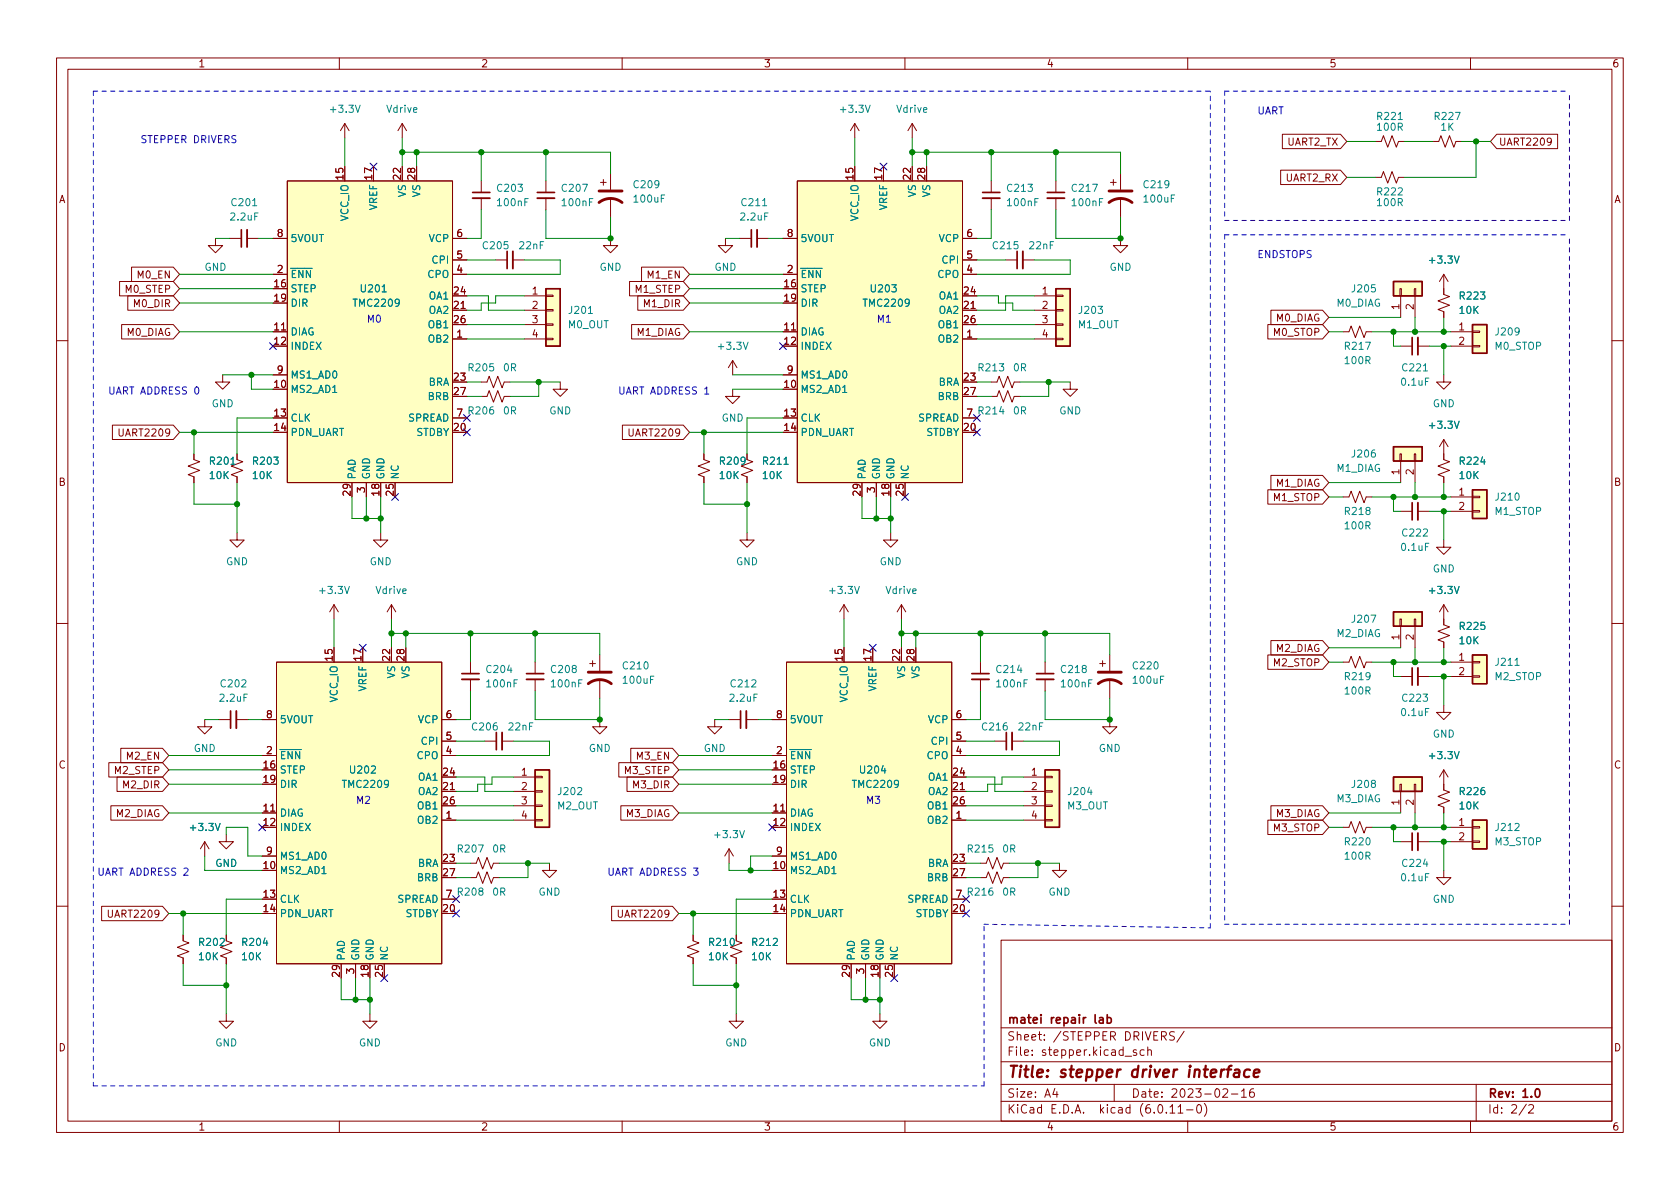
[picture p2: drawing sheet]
<svg xmlns="http://www.w3.org/2000/svg" width="297mm" height="210mm" viewBox="0 0 297 210" stroke-linecap="round" stroke-linejoin="round" font-family="sans-serif">
<g fill="none" stroke="#840000" stroke-width=".18">
<path d="M10 10.2h277v190.1h-277zM12 12.2h273v186.1h-273zM60 10.2v2M110 10.2v2M160 10.2v2M210 10.2v2M260 10.2v2M50.8 32h29.2v53.3h-29.2zM61 21.8l-.8 1.3M61 21.8v2.6M61 29.5v2.5M61 21.8l.7 1.3"/>
<path d="M66 29.5v2.5M71.1 21.8l-.7 1.3M71.1 21.8v2.6M71.1 29.5v2.5M71.1 21.8l.8 1.3M73.7 29.5v2.5M85.1 32v2M85.1 35v2.1M96.5 32v2M96.5 35v2.1M106.2 32.3h1M106.7 31.7v1.1"/>
<path d="M107.9 30.7v2.8M107.9 35v3.3M141 32h29.2v53.3h-29.2zM151.1 21.8l-.7 1.3M151.1 21.8v2.6M151.1 29.5v2.5M151.1 21.8l.8 1.3M156.2 29.5v2.5M161.3 21.8l-.8 1.3M161.3 21.8v2.6M161.3 29.5v2.5M161.3 21.8l.8 1.3"/>
<path d="M163.8 29.5v2.5M175.3 32v2M175.3 35v2.1M186.7 32v2M186.7 35v2.1M196.3 32.3h1.1M196.8 31.7v1.1M198.1 30.7v2.8M198.1 35v3.3M226.4 30.1h10.6l1.1 1.3-1.1 1.2h-10.6zM226.7 23.7h10.3l1.1 1.3-1.1 1.3h-10.3zM243.2 31.4h1l.4-1.1 .8 2.1 .7-2.1 .8 2.1 .4-1h1"/>
<path d="M243.2 25h1l.4-1 .8 2 .7-2 .8 2 .4-1h1M253.4 25h1l.4-1 .7 2 .8-2 .7 2 .4-1h1M264.6 23.7h10.8v2.6h-10.8l-1.1-1.3zM274.3 25l-.3 .2-.3-.1-.1-.1v-.3l.2-.3 .4 .1 .1 .2a.84 .84 0 0 1-.4 1h-.2M21.1 49.8h9.5l1.1 1.2-1.1 1.3h-9.5zM21.5 57.4h9.1l1.1 1.3-1.1 1.2h-9.1zM22.6 52.3h8l1.1 1.3-1.1 1.3h-8zM23.3 47.2h7.3l1.1 1.3-1.1 1.3h-7.3zM38.1 42.2v1.2h1.3l-1.3 1.3-1.3-1.3h1.3M40.6 42.2h2.1M43.7 42.2h2M48.3 42.2h2.5"/>
<path d="M48.3 58.7h2.5M48.3 51h2.5M48.3 53.6h2.5M48.3 48.5h2.5M49.8 58.4h.7M80 46h2.5M80 52.3h2.5M80 54.9h2.5M80 57.4h2.5M80 59.9h2.5M80 42.2h2.5M80 48.5h2.5"/>
<path d="M81.5 54.5h.7M87.6 46h2.1M90.7 46h2M92.7 52.3h3.8M92.7 54.9h3.8M92.7 57.4h3.8M92.7 59.9h3.8M96.5 59.8h1.3v.3h-1.3zM96.5 57.3h1.3v.2h-1.3zM96.5 54.7h1.3v.3h-1.3zM96.5 52.2h1.3v.2h-1.3zM107.9 42.2v1.2h1.3l-1.3 1.3-1.2-1.3h1.2"/>
<path d="M111.3 49.8h9.5l1.1 1.2-1.1 1.3h-9.5zM111.7 57.4h9.1l1.1 1.3-1.1 1.2h-9.1zM112.8 52.3h8l1.1 1.3-1.1 1.3h-8zM113.4 47.2h7.4l1.1 1.3-1.1 1.3h-7.4zM128.3 42.2v1.2h1.2l-1.2 1.3-1.3-1.3h1.3M130.8 42.2h2M133.9 42.2h2M138.4 42.2h2.6M138.4 58.7h2.6M138.4 51h2.6M138.4 53.6h2.6M138.4 48.5h2.6"/>
<path d="M139.9 58.4h.8M170.2 46h2.5M170.2 52.3h2.5M170.2 54.9h2.5M170.2 57.4h2.5M170.2 59.9h2.5M170.2 42.2h2.5M170.2 48.5h2.5M171.7 54.5h.7M177.8 46h2M180.8 46h2.1M182.9 52.3h3.8"/>
<path d="M182.9 54.9h3.8M182.9 57.4h3.8M182.9 59.9h3.8M186.7 59.8h1.3v.3h-1.3zM186.7 57.3h1.3v.2h-1.3zM186.7 54.7h1.3v.3h-1.3zM186.7 52.2h1.3v.2h-1.3zM198.1 42.2v1.2h1.3l-1.3 1.3-1.3-1.3h1.3M224.2 57.4h9.6l1.1 1.3-1.1 1.2h-9.6zM224.7 54.9h9.1l1.1 1.2-1.1 1.3h-9.1zM237.5 58.7h1l.4-1 .7 2 .8-2 .8 2 .4-1h1M247.5 51h.3v1.3h-.3z"/>
<path d="M247.6 52.3v3.8M250.1 51h.2v1.3h-.2zM250.2 52.3v3.8M255.3 48.5v3.6l1 .3-2 .8 2 .8-2 .7 1 .4v1M255.3 48.5l-.8 1.3M255.3 48.5l.7 1.3M256.5 58.7h3.8M260.3 58.5h1.3v.3h-1.3zM10 60.2h2M19.9 75.2h10.7l1.1 1.2-1.1 1.3h-10.7zM30 76.4l-.2 .2h-.3l-.2-.2 .1-.5 .4-.1 .1 .2a.84 .84 0 0 1-.3 1.1h-.2M39.4 66.3v1.3h1.2l-1.2 1.2-1.3-1.2h1.3"/>
<path d="M48.3 68.8h2.5M48.3 61.2h2.5M48.3 73.9h2.5M48.3 76.4h2.5M48.3 66.3h2.5M80 70.1h2.5M80 67.6h2.5M80 73.9h2.5M80 76.4h2.5M85.1 70.1h1l.4-1 .7 2 .8-2 .8 2 .4-1h1M85.1 67.6h1l.4-1.1 .7 2.1 .8-2.1 .8 2.1 .4-1h1M99.1 67.6v1.2h1.2l-1.2 1.3-1.3-1.3h1.3"/>
<path d="M110 75.2h10.8l1.1 1.2-1.1 1.3h-10.8zM120.2 76.4l-.3 .2h-.2l-.3-.2 .2-.5 .3-.1 .2 .2a.84 .84 0 0 1-.3 1.1h-.2M129.5 68.8v1.3h1.3l-1.3 1.3-1.2-1.3h1.2M129.5 63.7l-.7 1.3M129.5 63.7v2.6M129.5 63.7l.8 1.3M138.4 68.8h2.6M138.4 61.2h2.6M138.4 73.9h2.6M138.4 76.4h2.6M138.4 66.3h2.6M170.2 70.1h2.5"/>
<path d="M170.2 67.6h2.5M170.2 73.9h2.5M170.2 76.4h2.5M175.3 70.1h1l.4-1 .7 2 .8-2 .7 2 .4-1h1M175.3 67.6h1l.4-1.1 .7 2.1 .8-2.1 .7 2.1 .4-1h1M189.2 67.6v1.2h1.3l-1.3 1.3-1.2-1.3h1.2M247.6 61.2h2.1M250.7 61.2h2M255.3 66.3v1.3h1.2l-1.2 1.2-1.3-1.2h1.3M255.3 77.7v3.6l1 .4-2 .7 2 .8-2 .7 1 .4v1M255.3 77.7l-.8 1.3M255.3 77.7l.7 1.3"/>
<path d="M256.5 61.2h3.8M260.3 61.1h1.3v.2h-1.3zM285 60.2h2M34.3 80.3v1l1 .4-2 .7 2 .8-2 .7 1 .4v1M41.9 94.2v1.3h1.3l-1.3 1.3-1.3-1.3h1.3M41.9 80.3v1l1 .4-2 .7 2 .8-2 .7 1 .4v1M62.2 85.3v2.6M64.8 85.3v2.6M67.3 94.2v1.3h1.3l-1.3 1.3-1.3-1.3h1.3M67.3 85.3v2.6M69.8 85.3v2.6M124.5 80.3v1l1 .4-2.1 .7 2.1 .8-2.1 .7 1.1 .4v1"/>
<path d="M132.1 94.2v1.3h1.2l-1.2 1.3-1.3-1.3h1.3M132.1 80.3v1l1 .4-2 .7 2 .8-2 .7 1 .4v1M152.4 85.3v2.6M154.9 85.3v2.6M157.5 94.2v1.3h1.2l-1.2 1.3-1.3-1.3h1.3M157.5 85.3v2.6M160 85.3v2.6M224.2 86.6h9.6l1.1 1.3-1.1 1.2h-9.6zM224.7 84.1h9.1l1.1 1.2-1.1 1.3h-9.1zM237.5 87.9h1l.4-1 .7 2 .8-2 .8 2 .4-1h1M247.5 80.3h.3v1.2h-.3zM247.6 81.5v3.8"/>
<path d="M247.6 90.4h2.1M250.1 80.3h.2v1.2h-.2zM250.2 81.5v3.8M250.7 90.4h2M255.3 95.5v1.3h1.2l-1.2 1.2-1.3-1.2h1.3M256.5 87.9h3.8M256.5 90.4h3.8M260.3 90.3h1.3v.2h-1.3zM260.3 87.8h1.3v.2h-1.3zM10 110.2h2M48.9 117.1h29.2v53.3h-29.2zM59.1 106.9v2.6"/>
<path d="M59.1 114.5v2.6M59.1 106.9l-.8 1.3M59.1 106.9l.7 1.3M64.1 114.5v2.6M69.2 106.9v2.6M69.2 114.5v2.6M69.2 106.9l-.7 1.3M69.2 106.9l.8 1.3M71.8 114.5v2.6M83.2 117.1v2M94.6 117.1v2M104.3 117.3h1"/>
<path d="M104.8 116.8v1.1M106 115.8v2.8M139.1 117.1h29.2v53.3h-29.2zM149.2 106.9l-.7 1.3M149.2 106.9v2.6M149.2 114.5v2.6M149.2 106.9l.8 1.3M154.3 114.5v2.6M159.4 106.9l-.8 1.3M159.4 106.9v2.6M159.4 114.5v2.6M159.4 106.9l.7 1.3"/>
<path d="M161.9 114.5v2.6M173.4 117.1v2M184.8 117.1v2M194.4 117.3h1.1M194.9 116.8v1.1M196.2 115.8v2.8M224.2 115.8h9.6l1.1 1.3-1.1 1.3h-9.6zM224.7 113.3h9.1l1.1 1.2-1.1 1.3h-9.1zM237.5 117.1h1l.4-1 .7 2 .8-2 .8 2 .4-1h1M247.5 109.5h.3v1.2h-.3zM247.6 110.7v3.8M247.6 119.6h2.1"/>
<path d="M250.1 109.5h.2v1.2h-.2zM250.2 110.7v3.8M250.7 119.6h2M255.3 106.9v3.6l1 .4-2 .7 2 .8-2 .8 1 .3v1M255.3 106.9l-.8 1.3M255.3 106.9l.7 1.3M256.5 117.1h3.8M256.5 119.6h3.8M260.3 119.5h1.3v.3h-1.3zM260.3 117h1.3v.2h-1.3zM285 110.2h2M19.2 134.9h9.5l1.1 1.2-1.1 1.3h-9.5z"/>
<path d="M20.7 137.4h8l1.1 1.3-1.1 1.2h-8zM21.4 132.3h7.3l1.1 1.3-1.1 1.3h-7.3zM36.2 127.2v1.3h1.3l-1.3 1.3-1.3-1.3h1.3M38.7 127.2h2.1M41.8 127.2h2M46.4 136.1h2.5M46.4 138.7h2.5M46.4 133.6h2.5M46.4 127.2h2.5M78.1 133.6h2.5M78.1 139.9h2.5M78.1 137.4h2.5"/>
<path d="M78.1 131.1h2.5M78.1 127.2h2.5M79.6 139.6h.7M83.2 120.1v2.1M85.7 131.1h2.1M88.8 131.1h2M90.8 139.9h3.8M90.8 137.4h3.8M94.6 139.8h1.3v.3h-1.3zM94.6 137.3h1.3v.2h-1.3zM94.6 120.1v2.1M106 127.2v1.3h1.3l-1.3 1.3-1.2-1.3h1.2"/>
<path d="M106 120.1v3.3M109.4 134.9h9.5l1.1 1.2-1.1 1.3h-9.5zM110.9 137.4h8l1.1 1.3-1.1 1.2h-8zM111.5 132.3h7.4l1.1 1.3-1.1 1.3h-7.4zM126.4 127.2v1.3h1.2l-1.2 1.3-1.3-1.3h1.3M128.9 127.2h2M132 127.2h2M136.5 136.1h2.6M136.5 138.7h2.6M136.5 133.6h2.6M136.5 127.2h2.6M168.3 133.6h2.5"/>
<path d="M168.3 139.9h2.5M168.3 137.4h2.5M168.3 131.1h2.5M168.3 127.2h2.5M169.8 139.6h.7M173.4 120.1v2.1M175.9 131.1h2M178.9 131.1h2.1M181 139.9h3.8M181 137.4h3.8M184.8 139.8h1.3v.3h-1.3zM184.8 137.3h1.3v.2h-1.3z"/>
<path d="M184.8 120.1v2.1M196.2 127.2v1.3h1.3l-1.3 1.3-1.3-1.3h1.3M196.2 120.1v3.3M247.5 138.7h.3v1.2h-.3zM247.6 139.9v3.9M250.1 138.7h.2v1.2h-.2zM250.2 139.9v3.9M255.3 124.7v1.3h1.2l-1.2 1.2-1.3-1.2h1.3M255.3 136.1v3.6l1 .4-2 .7 2 .8-2 .8 1 .3v1.1M255.3 136.1l-.8 1.3M255.3 136.1l.7 1.3M19.6 142.5h9.1l1.1 1.3-1.1 1.2h-9.1z"/>
<path d="M36.2 148.8l-.8 1.3M36.2 148.8v2.6M36.2 148.8l.8 1.3M40 147.6v1.2h1.3l-1.3 1.3-1.3-1.3h1.3M46.4 153.9h2.5M46.4 143.8h2.5M46.4 146.3h2.5M46.4 159h2.5M46.4 151.4h2.5M47.9 143.4h.7M78.1 145h2.5M78.1 159h2.5"/>
<path d="M78.1 152.6h2.5M78.1 142.5h2.5M78.1 155.2h2.5M83.2 155.2h1l.4-1 .7 2 .8-2 .8 2 .3-1h1.1M83.2 152.6h1l.4-1 .7 2.1 .8-2.1 .8 2.1 .3-1.1h1.1M90.8 145h3.8M90.8 142.5h3.8M94.6 144.9h1.3v.3h-1.3zM94.6 142.4h1.3v.2h-1.3zM97.2 152.6v1.3h1.2l-1.2 1.3-1.3-1.3h1.3M109.8 142.5h9.1l1.1 1.3-1.1 1.2h-9.1zM128.9 150.1l-.8 1.3"/>
<path d="M128.9 150.1v2.5M128.9 150.1l.8 1.3M136.5 153.9h2.6M136.5 143.8h2.6M136.5 146.3h2.6M136.5 159h2.6M136.5 151.4h2.6M138 143.4h.8M168.3 145h2.5M168.3 159h2.5M168.3 152.6h2.5M168.3 142.5h2.5"/>
<path d="M168.3 155.2h2.5M173.4 152.6h1l.4-1 .7 2.1 .8-2.1 .7 2.1 .4-1.1h1M173.4 155.2h1l.4-1 .7 2 .8-2 .7 2 .4-1h1M181 145h3.8M181 142.5h3.8M184.8 144.9h1.3v.3h-1.3zM184.8 142.4h1.3v.2h-1.3zM187.3 152.6v1.3h1.3l-1.3 1.3-1.2-1.3h1.2M224.2 145h9.6l1.1 1.3-1.1 1.3h-9.6zM224.7 142.5h9.1l1.1 1.3-1.1 1.2h-9.1zM237.5 146.3h1l.4-1 .7 2 .8-2 .8 2 .4-1h1M247.6 148.8h2.1"/>
<path d="M250.7 148.8h2M255.3 153.9v1.3h1.2l-1.2 1.3-1.3-1.3h1.3M256.5 146.3h3.8M256.5 148.8h3.8M260.3 148.7h1.3v.3h-1.3zM260.3 146.2h1.3v.2h-1.3zM10 160.2h2M18 160.3h10.7l1.1 1.2-1.1 1.3h-10.7zM28.1 161.5l-.2 .2h-.3l-.2-.2 .1-.5 .4-.1 .1 .2a.84 .84 0 0 1-.3 1.1h-.2M32.4 165.3v1.1l1 .3-2 .8 2 .8-2 .7 1 .4v1M40 165.3v1.1l1 .3-2 .8 2 .8-2 .7 1 .4v1M40 179.3v1.3h1.3l-1.3 1.3-1.3-1.3h1.3"/>
<path d="M46.4 161.5h2.5M60.3 170.4v2.6M62.9 170.4v2.6M65.4 179.3v1.3h1.3l-1.3 1.3-1.3-1.3h1.3M65.4 170.4v2.6M67.9 170.4v2.6M78.1 161.5h2.5M108.1 160.3h10.8l1.1 1.2-1.1 1.3h-10.8zM118.3 161.5l-.3 .2h-.2l-.3-.2 .2-.5 .3-.1 .2 .2a.84 .84 0 0 1-.3 1.1h-.2M122.6 165.3v1.1l1 .3-2.1 .8 2.1 .8-2.1 .7 1.1 .4v1M130.2 179.3v1.3h1.2l-1.2 1.3-1.3-1.3h1.3M130.2 165.3v1.1l1 .3-2 .8 2 .8-2 .7 1 .4v1"/>
<path d="M136.5 161.5h2.6M150.5 170.4v2.6M153 170.4v2.6M155.6 179.3v1.3h1.2l-1.2 1.3-1.3-1.3h1.3M155.6 170.4v2.6M158.1 170.4v2.6M168.3 161.5h2.5M177 166.3h108v32h-108zM285 160.2h2M60 198.3v2M110 198.3v2M160 198.3v2"/>
<path d="M177 194.8h108M177 191.8h108M177 187.8h108M177 181.8h108M182.5 186.5v.1M182.5 185.7v.1M184.6 183.8v.1M184.6 183v.1M196.4 183.2l.7-.1 .1-.2-.1-.3-.2-.2h-.5v1.5M196.7 183.2l.5 .7M197 191.8v3M202.3 185.7l-.4-.1-.3 .3v.4l.1 .3h.6"/>
<path d="M202.9 185.8l.2-.2 .4 .1 .1 .9M202.9 185.1v1.5M210 198.3v2M211.8 195.4l.1-.1a.81 .81 0 0 1 .6 .7 .81 .81 0 0 1-.3 .8h-.1a.81 .81 0 0 1-.6-.6 .81 .81 0 0 1 .3-.8zM212.9 195.1a1.72 1.72 0 0 1 0 2.3M217.7 193.5h1.2M219.5 193l.4-.5v1.5M219.5 194h.9M221.6 192.5a.59 .59 0 0 0-.7 .7v.5l.2 .3h.4l.2-.1 .1-.5-.2-.2-.4-.1-.3 .3M260 198.3v2M261 191.8v6.5M270.3 195.5l.6-.2 .2 .2 .1 .3-1 1h1"/>
</g>
<g fill="none" stroke="#840000" stroke-width=".3">
<path d="M83.6 34h3M95 34h3M173.7 34h3.1M185.2 34h3M42.7 40.6v3.1M89.7 44.4v3.1M132.8 40.6v3.1M179.8 44.4v3.1M249.7 59.7v3M249.7 88.9v3M81.7 119.1h3M93.1 119.1h3"/>
<path d="M171.8 119.1h3.1M183.3 119.1h3M249.7 118.1v3.1M40.8 125.7v3.1M87.8 129.5v3.1M130.9 125.7v3.1M177.9 129.5v3.1M249.7 147.3v3.1M184.1 179.4v.2M184.1 179.9v1"/>
</g>
<g fill="none" stroke="#008484" stroke-width=".18">
<path d="M62.8 18.6l.5 1.3 .4-1.3M153 18.6l.4 1.3 .5-1.3M257.3 19.9h.9l-.6 1.2M44.7 36.4h.7M45.6 37.7h-.6v1.2M93.4 35.1h-.6v1.3M103 32.6h.9l-.6 1.2M104.8 35.1h-.6v1.3M117.5 34.5h-.6v1.2M134.8 36.4h.8M135.8 37.7h-.6v1.2M183.6 35.1h-.6v1.3"/>
<path d="M193.2 32.6h.8l-.5 1.2M195 35.1h-.6v1.3M207.7 34.5h-.6v1.2M247.2 21.1h.8M51.4 47.5h3.8M67.6 51.6h.7M70.6 53.4l-.2 .3-.4-.1-.1-.2 .1-.4 .4-.1 .1 .1a.84 .84 0 0 1-.3 1.2h-.2M104 55.4h.8M141.6 47.5h3.8M157.7 50.4h.8l-.5 .4 .4 .2v.5l-.2 .1-.5-.1M160.8 53.4l-.3 .3-.3-.1-.2-.2 .2-.4 .3-.1 .2 .1a.84 .84 0 0 1-.3 1.2h-.2M194.1 54.2h.8l-.4 .4 .4 .2v.5l-.2 .1-.6-.1"/>
<path d="M243.1 50.4h-.6v.6l.1-.2 .5 .1 .1 .2-.1 .4-.1 .1-.5-.1M257.1 45.3l.5 1.2 .4-1.2M268.6 58.5l-.2 .3-.4-.1-.1-.2 .1-.5h.4l.1 .1a.84 .84 0 0 1-.3 1.1h-.2M131.4 60.5l.4 1.3 .5-1.3M177 71.9l-.3 .9h.8M241.5 60.5h.8l-.5 1.3M243.1 79.6h-.4a.86 .86 0 0 0 0 1.2l.4-.1 .1-.4-.2-.3h-.3l-.2 .3M251.7 65.6h.7M252.6 66.9h-.6v1.2M257.1 74.5l.5 1.3 .4-1.3M40.8 82.1h.8M138.6 82.1h.8"/>
<path d="M252.6 96.1h-.6v1.2M262.1 80.8l-.3 .9h.8M268 87.3l.2-.1a.68 .68 0 0 1 .4 .6 .68 .68 0 0 1-.4 .7l-.2-.2-.1-.3zM60.9 103.7l.5 1.3 .4-1.3M90 117.6l-.3 .9h.8M115.6 119.6h-.6v1.2M151.1 103.7l.4 1.3 .4-1.3M180.2 117.6l-.3 .9h.8M205.8 119.6h-.6v1.2M242.4 108.8h.9l-.6 1.2M257.1 103.7l.5 1.3 .4-1.3M267.9 117.7h.7"/>
<path d="M43.7 122.7h-.6v1.3M49.5 132.5h3.8M65.7 135.6l.4-.2 .3 .4-.8 .9h.8M68.7 138.5l-.3 .3-.3-.1-.1-.2 .1-.5h.3l.2 .1a.84 .84 0 0 1-.3 1.2h-.2M91.5 120.2h-.6v1.3M102.1 139.4l.5-.1 .3 .3-.8 .9h.8M102.9 120.2h-.6v1.3M133.9 122.7h-.6v1.3M139.6 132.5h3.9M156.1 135.4l-.3 .9h.8M158.9 138.5l-.3 .3-.3-.1-.2-.2 .2-.5h.3l.2 .1a.84 .84 0 0 1-.3 1.2h-.2M181.7 120.2h-.6v1.3"/>
<path d="M192.6 139.2l-.3 .9h.8M193.1 120.2h-.6v1.3M242.7 138.5l-.2-.2v-.2l.2-.1h.4l.1 .2-.1 .2-.5 .2-.1 .2v.2l.2 .3 .4-.1 .1-.2-.1-.4-.1-.1M252.6 125.3h-.6v1.3M257.1 132.9l.5 1.3 .4-1.3M38.1 145.6l.4 1.3 .4-1.3M84.6 149.4h.9l-.6 1.3M130.8 146.9l.4 1.2 .4-1.2M252 151.9l-.3 .9h.8M252.6 154.5h-.6v1.3M267.9 145.7l.5-.1 .2 .4-.8 .9h.8M46.9 165.9l-.3 .9h.7"/>
</g>
<g fill="none" stroke="#840000" stroke-width=".33">
<path d="M83.6 35h3M95 35h3M173.7 35h3.1M185.2 35h3M43.7 40.6v3.1M90.7 44.4v3.1M133.9 40.6v3.1M180.8 44.4v3.1M250.7 59.7v3M250.7 88.9v3M250.7 118.1v3.1M41.8 125.7v3.1"/>
<path d="M81.7 120.1h3M88.8 129.5v3.1M93.1 120.1h3M132 125.7v3.1M171.8 120.1h3.1M178.9 129.5v3.1M183.3 120.1h3M250.7 147.3v3.1"/>
</g>
<g fill="#ffffc2" stroke="#ffffc2" stroke-width=".18">
<path d="M48.9 117.1h29.2v53.3h-29.2z"/>
<path d="M186.7 51h2.5v10.2h-2.5z"/>
<path d="M96.5 51h2.6v10.2h-2.6z"/>
<path d="M141 32h29.2v53.3h-29.2z"/>
<path d="M94.6 136.1h2.6v10.2h-2.6z"/>
<path d="M184.8 136.1h2.5v10.2h-2.5z"/>
<path d="M50.8 32h29.2v53.3h-29.2z"/>
<path d="M246.4 137.4h5.1v2.5h-5.1z"/>
<path d="M260.3 115.8h2.6v5.1h-2.6z"/>
<path d="M139.1 117.1h29.2v53.3h-29.2z"/>
<path d="M260.3 86.6h2.6v5.1h-2.6z"/>
<path d="M246.4 108.2h5.1v2.5h-5.1z"/>
<path d="M260.3 57.4h2.6v5.1h-2.6z"/>
<path d="M246.4 49.8h5.1v2.5h-5.1z"/>
<path d="M260.3 145h2.6v5.1h-2.6z"/>
<path d="M246.4 79h5.1v2.5h-5.1z"/>
</g>
<path d="M96.5 51h2.6v10.2h-2.6zM186.7 51h2.5v10.2h-2.5zM246.4 49.8h5.1v2.5h-5.1zM260.3 57.4h2.6v5.1h-2.6zM246.4 79h5.1v2.5h-5.1zM260.3 86.6h2.6v5.1h-2.6zM246.4 108.2h5.1v2.5h-5.1zM260.3 115.8h2.6v5.1h-2.6zM94.6 136.1h2.6v10.2h-2.6zM184.8 136.1h2.5v10.2h-2.5zM246.4 137.4h5.1v2.5h-5.1zM260.3 145h2.6v5.1h-2.6z" fill="none" stroke="#840000" stroke-width=".25"/>
<path d="M105.9 35.8a3.3 3.3 0 0 1 4.1 0M105.9 33.8h4.1M196.1 35.8a3.3 3.3 0 0 1 4.1 0M196.1 33.8h4.1M104 118.9h4.1M194.2 118.9h4M104 120.9a3.3 3.3 0 0 1 4.1 0M194.2 120.9a3.3 3.3 0 0 1 4 0" fill="none" stroke="#840000" stroke-width=".51"/>
<g fill="none" stroke="#0000c2" stroke-width=".18" stroke-dasharray=".8 .8">
<path d="M16.5 16.1v175.9M16.5 16.1h197.5M216.5 16.1h61M216.5 16.1v22.9M216.5 39h61M277.5 39v-22.9M216.5 41.5h61M216.5 41.5v121.9M174 163.4l40 .7M214 164.1v-148M216.5 163.4h61M277.5 163.4v-121.9"/>
<path d="M16.5 192h157.5M174 192v-28.6"/>
</g>
<g fill="none" stroke="#008400" stroke-width=".18">
<path d="M61 24.4v5.1M71.1 26.9h36.8v3.8M71.1 24.4v5.1M73.7 26.9v2.6M85.1 37.1v5.1h-2.6M85.1 26.9v5.1M96.5 37.1v5.1h11.4v-3.9M96.5 26.9v5.1M151.1 24.4v5.1M161.3 26.9h36.8v3.8M161.3 24.4v5.1M163.8 26.9v2.6"/>
<path d="M175.3 26.9v5.1M175.3 37.1v5.1h-2.6M186.7 26.9v5.1M186.7 37.1v5.1h11.4v-3.9M238.1 25h5.1M238.1 31.4h5.1M248.3 25h5.1M258.4 25h5.1M261 25v6.4h-12.7M31.7 48.5h16.6M31.7 58.7h16.6M31.7 53.6h16.6"/>
<path d="M31.7 51h16.6M38.1 42.2h2.5M45.7 42.2h2.6M82.5 46h5.1M82.5 52.3h3.9v2.6h6.3M82.5 57.4h10.2M82.5 59.9h10.2M92.7 46h6.4v2.5h-16.6M92.7 52.3h-5.1v1.3h-2.5v1.3h-2.6M121.9 48.5h16.5M121.9 58.7h16.5M121.9 53.6h16.5"/>
<path d="M121.9 51h16.5M128.3 42.2h2.5M135.9 42.2h2.5M172.7 52.3h3.8v1.3h2.6v1.3h3.8M172.7 46h5.1M172.7 57.4h10.2M172.7 59.9h10.2M182.9 46h6.3v2.5h-16.5M182.9 52.3h-5.1v2.6h-5.1M234.9 58.7h2.6M234.9 56.1h12.7M242.6 58.7h13.9"/>
<path d="M246.4 58.7v2.5h1.2M250.2 56.1v2.6M255.3 56.1v2.6M31.7 76.4h16.6M34.3 76.4v3.9M39.4 66.3h8.9M44.4 66.3v2.5h3.9M48.3 73.9h-6.4v6.4M82.5 70.1h2.6M82.5 67.6h2.6M90.2 67.6h8.9M95.2 67.6v2.5h-5"/>
<path d="M121.9 76.4h16.5M124.5 76.4v3.9M129.5 66.3h8.9M129.5 68.8h8.9M138.4 73.9h-6.3v6.4M172.7 70.1h2.6M172.7 67.6h2.6M180.3 67.6h8.9M185.4 67.6v2.5h-5.1M252.7 61.2h3.8M255.3 61.2v5.1M34.3 85.3v3.8h7.6"/>
<path d="M41.9 85.3v8.9M62.2 87.9v3.8h5.1M64.8 87.9v3.8M67.3 87.9v6.3M124.5 85.3v3.8h7.6M132.1 85.3v8.9M152.4 87.9v3.8h5.1M154.9 87.9v3.8M157.5 87.9v6.3M234.9 87.9h2.6M234.9 85.3h12.7M242.6 87.9h13.9"/>
<path d="M246.4 87.9v2.5h1.2M250.2 85.3v2.6M252.7 90.4h3.8M255.3 85.3v2.6M255.3 90.4v5.1M59.1 109.5v5M69.2 112h36.8v3.8M69.2 109.5v5M71.8 112v2.5M83.2 112v5.1M94.6 112v5.1M149.2 109.5v5"/>
<path d="M159.4 112h36.8v3.8M159.4 109.5v5M161.9 112v2.5M173.4 112v5.1M184.8 112v5.1M234.9 117.1h2.6M234.9 114.5h12.7M242.6 117.1h13.9M246.4 117.1v2.5h1.2M250.2 114.5v2.6M252.7 119.6h3.8M255.3 114.5v2.6"/>
<path d="M255.3 119.6v5.1M29.8 138.7h16.6M29.8 133.6h16.6M29.8 136.1h16.6M36.2 127.2h2.5M43.8 127.2h2.6M80.6 137.4h5.1v2.5h5.1M80.6 131.1h5.1M83.2 122.2v5h-2.6M90.8 137.4h-3.8v1.3h-2.5v1.2h-3.9M90.8 131.1h6.4v2.5h-16.6M94.6 122.2v5h11.4v-3.8"/>
<path d="M120 138.7h16.5M120 133.6h16.5M120 136.1h16.5M126.4 127.2h2.5M134 127.2h2.5M170.8 137.4h5.1v2.5h5.1M170.8 131.1h5.1M173.4 122.2v5h-2.6M181 137.4h-3.8v1.3h-2.6v1.2h-3.8M181 131.1h6.3v2.5h-16.5M184.8 122.2v5h11.4v-3.8M29.8 143.8h16.6"/>
<path d="M36.2 151.4v2.5h10.2M40 147.6v-1.3h3.8v5.1h2.6M46.4 159h-6.4v6.3M80.6 145h10.2M80.6 142.5h10.2M80.6 152.6h2.6M80.6 155.2h2.6M88.3 152.6h8.9M93.3 152.6v2.6h-5M120 143.8h16.5M128.9 152.6v1.3h7.6M136.5 159h-6.3v6.3"/>
<path d="M136.5 151.4h-3.8v2.5M170.8 145h10.2M170.8 142.5h10.2M170.8 152.6h2.6M170.8 155.2h2.6M178.4 152.6h8.9M183.5 152.6v2.6h-5.1M234.9 146.3h2.6M234.9 143.8h12.7M242.6 146.3h13.9M246.4 146.3v2.5h1.2M250.2 143.8v2.5"/>
<path d="M252.7 148.8h3.8M255.3 143.8v2.5M255.3 148.8v5.1M29.8 161.5h16.6M32.4 170.4v3.8h7.6M32.4 161.5v3.8M40 170.4v8.9M60.3 173v3.8h5.1M62.9 173v3.8M65.4 173v6.3M120 161.5h16.5M122.6 170.4v3.8h7.6"/>
<path d="M122.6 161.5v3.8M130.2 170.4v8.9M150.5 173v3.8h5.1M153 173v3.8M155.6 173v6.3"/>
</g>
<g fill="none" stroke="#000084" stroke-width=".18">
<path d="M65.4 28.8l1.2 1.3M66.6 28.8l-1.2 1.3M155.6 28.8l1.2 1.3M156.8 28.8l-1.2 1.3M47.7 60.6l1.2 1.2M48.9 60.6l-1.2 1.2M81.9 73.3l1.3 1.2M81.9 75.8l1.3 1.3M83.2 73.3l-1.3 1.2M83.2 75.8l-1.3 1.3M137.8 60.6l1.2 1.2M139 60.6l-1.2 1.2"/>
<path d="M172.1 75.8l1.2 1.3M172.1 73.3l1.2 1.2M173.3 75.8l-1.2 1.3M173.3 73.3l-1.2 1.2M69.2 87.3l1.3 1.2M70.5 87.3l-1.3 1.2M159.4 87.3l1.2 1.2M160.6 87.3l-1.2 1.2M63.5 113.9l1.2 1.3M64.7 113.9l-1.2 1.3M153.7 113.9l1.2 1.3M154.9 113.9l-1.2 1.3"/>
<path d="M45.7 145.7l1.3 1.2M47 145.7l-1.3 1.2M80 158.4l1.3 1.2M81.3 158.4l-1.3 1.2M135.9 145.7l1.2 1.2M137.1 145.7l-1.2 1.2M170.2 158.4l1.2 1.2M171.4 158.4l-1.2 1.2M67.3 172.4l1.3 1.2M68.6 172.4l-1.3 1.2M80 160.9l1.3 1.2M81.3 160.9l-1.3 1.2"/>
<path d="M157.5 172.4l1.2 1.2M158.7 172.4l-1.2 1.2M170.2 160.9l1.2 1.2M171.4 160.9l-1.2 1.2"/>
</g>
<g fill="#008400" stroke="#008400" stroke-width=".18">
<circle cx="93.3" cy="152.6" r=".46"/>
<circle cx="161.9" cy="112" r=".46"/>
<circle cx="159.4" cy="112" r=".46"/>
<circle cx="106" cy="127.2" r=".46"/>
<circle cx="94.6" cy="112" r=".46"/>
<circle cx="71.8" cy="112" r=".46"/>
<circle cx="69.2" cy="112" r=".46"/>
<circle cx="83.2" cy="112" r=".46"/>
<circle cx="122.6" cy="161.5" r=".46"/>
<circle cx="130.2" cy="174.2" r=".46"/>
<circle cx="132.7" cy="153.9" r=".46"/>
<circle cx="153" cy="176.8" r=".46"/>
<circle cx="155.6" cy="176.8" r=".46"/>
<circle cx="62.9" cy="176.8" r=".46"/>
<circle cx="40" cy="174.2" r=".46"/>
<circle cx="65.4" cy="176.8" r=".46"/>
<circle cx="32.4" cy="161.5" r=".46"/>
<circle cx="185.4" cy="67.6" r=".46"/>
<circle cx="184.8" cy="112" r=".46"/>
<circle cx="173.4" cy="112" r=".46"/>
<circle cx="163.8" cy="26.9" r=".46"/>
<circle cx="161.3" cy="26.9" r=".46"/>
<circle cx="175.3" cy="26.9" r=".46"/>
<circle cx="186.7" cy="26.9" r=".46"/>
<circle cx="198.1" cy="42.2" r=".46"/>
<circle cx="183.5" cy="152.6" r=".46"/>
<circle cx="196.2" cy="127.2" r=".46"/>
<circle cx="255.3" cy="61.2" r=".46"/>
<circle cx="255.3" cy="146.3" r=".46"/>
<circle cx="255.3" cy="58.7" r=".46"/>
<circle cx="246.4" cy="58.7" r=".46"/>
<circle cx="250.2" cy="58.7" r=".46"/>
<circle cx="261" cy="25" r=".46"/>
<circle cx="246.4" cy="117.1" r=".46"/>
<circle cx="255.3" cy="90.4" r=".46"/>
<circle cx="250.2" cy="87.9" r=".46"/>
<circle cx="255.3" cy="87.9" r=".46"/>
<circle cx="246.4" cy="87.9" r=".46"/>
<circle cx="250.2" cy="117.1" r=".46"/>
<circle cx="255.3" cy="117.1" r=".46"/>
<circle cx="250.2" cy="146.3" r=".46"/>
<circle cx="246.4" cy="146.3" r=".46"/>
<circle cx="255.3" cy="148.8" r=".46"/>
<circle cx="255.3" cy="119.6" r=".46"/>
<circle cx="64.8" cy="91.7" r=".46"/>
<circle cx="67.3" cy="91.7" r=".46"/>
<circle cx="44.4" cy="66.3" r=".46"/>
<circle cx="41.9" cy="89.1" r=".46"/>
<circle cx="34.3" cy="76.4" r=".46"/>
<circle cx="154.9" cy="91.7" r=".46"/>
<circle cx="157.5" cy="91.7" r=".46"/>
<circle cx="132.1" cy="89.1" r=".46"/>
<circle cx="71.1" cy="26.9" r=".46"/>
<circle cx="85.1" cy="26.9" r=".46"/>
<circle cx="73.7" cy="26.9" r=".46"/>
<circle cx="107.9" cy="42.2" r=".46"/>
<circle cx="95.2" cy="67.6" r=".46"/>
<circle cx="124.5" cy="76.4" r=".46"/>
<circle cx="96.5" cy="26.9" r=".46"/>
</g>
<g font-size="2.8" fill="#840000">
<text x="178" y="191.2">Title:</text>
<text x="187.3" y="191.2">stepper</text>
<text x="200.2" y="191.2">driver</text>
<text x="210.6" y="191.2">interface</text>
</g>
<g font-size="2.1" fill="#840000">
<text x="178" y="184.5">Sheet:</text>
<text x="178" y="181.5">matei</text>
<text x="185.7" y="181.5">repair</text>
<text x="186.2" y="184.5">/STEPPER</text>
<text x="193.7" y="181.5">lab</text>
<text x="198.9" y="184.5">DRIVERS/</text>
<text x="178" y="187.2">File:</text>
<text x="184.4" y="187.2">stepper.kicad_sch</text>
<text x="178" y="197.4">KiCad</text>
<text x="178" y="194.6">Size:</text>
<text x="184.7" y="194.6">A4</text>
<text x="185.7" y="197.4">E.D.A.</text>
<text x="194.6" y="197.4">kicad</text>
<text x="200" y="194.6">Date:</text>
<text x="201.8" y="197.4">(6.0.11-0)</text>
<text x="207" y="194.6">2023-02-16</text>
<text x="263" y="194.6">Rev:</text>
<text x="263" y="197.4">Id:</text>
<text x="267.1" y="197.4">2/2</text>
<text x="269.1" y="194.6">1.0</text>
</g>
<g font-size="1.8" fill="#840000">
<text x="35" y="12.3">1</text>
<text x="85" y="12.3">2</text>
<text x="135" y="12.3">3</text>
<text x="185" y="12.3">4</text>
<text x="235" y="12.3">5</text>
<text x="285" y="12.3">6</text>
<text x="227.5" y="26.1">UART2_TX</text>
<text x="265" y="26.1">UART2209</text>
<text x="60.7" y="32" transform="rotate(-90 60.7 32)">15</text>
<text x="65.8" y="32" transform="rotate(-90 65.8 32)">17</text>
<text x="70.9" y="32" transform="rotate(-90 70.9 32)">22</text>
<text x="73.4" y="32" transform="rotate(-90 73.4 32)">28</text>
<text x="150.9" y="32" transform="rotate(-90 150.9 32)">15</text>
<text x="156" y="32" transform="rotate(-90 156 32)">17</text>
<text x="161" y="32" transform="rotate(-90 161 32)">22</text>
<text x="163.6" y="32" transform="rotate(-90 163.6 32)">28</text>
<text x="227.2" y="32.5">UART2_RX</text>
<text x="10.4" y="36.3">A</text>
<text x="48.8" y="41.9">8</text>
<text x="80.6" y="41.9">6</text>
<text x="139" y="41.9">8</text>
<text x="170.8" y="41.9">6</text>
<text x="285.4" y="36.3">A</text>
<text x="80.6" y="45.7">5</text>
<text x="170.8" y="45.7">5</text>
<text x="21.9" y="52.2">M0_STEP</text>
<text x="24.1" y="49.6">M0_EN</text>
<text x="48.2" y="50.8">16</text>
<text x="48.2" y="53.3">19</text>
<text x="48.8" y="48.3">2</text>
<text x="80" y="52.1">24</text>
<text x="80.6" y="48.3">4</text>
<text x="93.9" y="52.1">1</text>
<text x="112.1" y="52.2">M1_STEP</text>
<text x="114.2" y="49.6">M1_EN</text>
<text x="138.4" y="50.8">16</text>
<text x="138.4" y="53.3">19</text>
<text x="139" y="48.3">2</text>
<text x="170.2" y="52.1">24</text>
<text x="170.8" y="48.3">4</text>
<text x="184.1" y="52.1">1</text>
<text x="22.3" y="59.8">M0_DIAG</text>
<text x="23.4" y="54.7">M0_DIR</text>
<text x="48.2" y="58.4">11</text>
<text x="80" y="54.6">21</text>
<text x="80" y="57.1">26</text>
<text x="80.6" y="59.7">1</text>
<text x="93.9" y="54.6">2</text>
<text x="93.9" y="57.1">3</text>
<text x="93.9" y="59.7">4</text>
<text x="112.5" y="59.8">M1_DIAG</text>
<text x="113.6" y="54.7">M1_DIR</text>
<text x="138.4" y="58.4">11</text>
<text x="170.2" y="54.6">21</text>
<text x="170.2" y="57.1">26</text>
<text x="170.8" y="59.7">1</text>
<text x="184.1" y="54.6">2</text>
<text x="184.1" y="57.1">3</text>
<text x="184.1" y="59.7">4</text>
<text x="225" y="59.8">M0_STOP</text>
<text x="225.5" y="57.2">M0_DIAG</text>
<text x="247.4" y="54.9" transform="rotate(-90 247.4 54.9)">1</text>
<text x="249.9" y="54.9" transform="rotate(-90 249.9 54.9)">2</text>
<text x="257.8" y="58.4">1</text>
<text x="48.2" y="61">12</text>
<text x="138.4" y="61">12</text>
<text x="257.8" y="61">2</text>
<text x="48.2" y="68.6">10</text>
<text x="48.8" y="66">9</text>
<text x="80" y="67.3">23</text>
<text x="80" y="69.8">27</text>
<text x="138.4" y="68.6">10</text>
<text x="139" y="66">9</text>
<text x="170.2" y="67.3">23</text>
<text x="170.2" y="69.8">27</text>
<text x="20.7" y="77.6">UART2209</text>
<text x="48.2" y="73.7">13</text>
<text x="48.2" y="76.2">14</text>
<text x="80" y="76.2">20</text>
<text x="80.6" y="73.7">7</text>
<text x="110.8" y="77.6">UART2209</text>
<text x="138.4" y="73.7">13</text>
<text x="138.4" y="76.2">14</text>
<text x="170.2" y="76.2">20</text>
<text x="170.8" y="73.7">7</text>
<text x="10.3" y="86.3">B</text>
<text x="62" y="87.9" transform="rotate(-90 62 87.9)">29</text>
<text x="64.5" y="87.3" transform="rotate(-90 64.5 87.3)">3</text>
<text x="67.1" y="87.9" transform="rotate(-90 67.1 87.9)">18</text>
<text x="69.6" y="87.9" transform="rotate(-90 69.6 87.9)">25</text>
<text x="152.1" y="87.9" transform="rotate(-90 152.1 87.9)">29</text>
<text x="154.7" y="87.3" transform="rotate(-90 154.7 87.3)">3</text>
<text x="157.2" y="87.9" transform="rotate(-90 157.2 87.9)">18</text>
<text x="159.8" y="87.9" transform="rotate(-90 159.8 87.9)">25</text>
<text x="225" y="89">M1_STOP</text>
<text x="225.5" y="86.5">M1_DIAG</text>
<text x="247.4" y="84.1" transform="rotate(-90 247.4 84.1)">1</text>
<text x="249.9" y="84.1" transform="rotate(-90 249.9 84.1)">2</text>
<text x="257.8" y="87.6">1</text>
<text x="285.3" y="86.3">B</text>
<text x="257.8" y="90.2">2</text>
<text x="247.4" y="113.3" transform="rotate(-90 247.4 113.3)">1</text>
<text x="249.9" y="113.3" transform="rotate(-90 249.9 113.3)">2</text>
<text x="58.8" y="117.1" transform="rotate(-90 58.8 117.1)">15</text>
<text x="63.9" y="117.1" transform="rotate(-90 63.9 117.1)">17</text>
<text x="69" y="117.1" transform="rotate(-90 69 117.1)">22</text>
<text x="71.5" y="117.1" transform="rotate(-90 71.5 117.1)">28</text>
<text x="149" y="117.1" transform="rotate(-90 149 117.1)">15</text>
<text x="154.1" y="117.1" transform="rotate(-90 154.1 117.1)">17</text>
<text x="159.1" y="117.1" transform="rotate(-90 159.1 117.1)">22</text>
<text x="161.7" y="117.1" transform="rotate(-90 161.7 117.1)">28</text>
<text x="225" y="118.2">M2_STOP</text>
<text x="225.5" y="115.7">M2_DIAG</text>
<text x="257.8" y="116.8">1</text>
<text x="257.8" y="119.4">2</text>
<text x="46.9" y="127">8</text>
<text x="78.7" y="130.8">5</text>
<text x="78.7" y="127">6</text>
<text x="137.1" y="127">8</text>
<text x="168.9" y="130.8">5</text>
<text x="168.9" y="127">6</text>
<text x="10.3" y="136.3">C</text>
<text x="20" y="137.3">M2_STEP</text>
<text x="22.2" y="134.7">M2_EN</text>
<text x="46.3" y="135.9">16</text>
<text x="46.9" y="133.3">2</text>
<text x="78.1" y="137.2">24</text>
<text x="78.7" y="133.3">4</text>
<text x="92" y="137.2">1</text>
<text x="110.2" y="137.3">M3_STEP</text>
<text x="112.3" y="134.7">M3_EN</text>
<text x="136.5" y="135.9">16</text>
<text x="137.1" y="133.3">2</text>
<text x="168.3" y="137.2">24</text>
<text x="168.9" y="133.3">4</text>
<text x="182.2" y="137.2">1</text>
<text x="285.3" y="136.3">C</text>
<text x="21.5" y="139.8">M2_DIR</text>
<text x="46.3" y="143.5">11</text>
<text x="46.3" y="138.4">19</text>
<text x="78.1" y="139.7">21</text>
<text x="78.1" y="142.2">26</text>
<text x="92" y="139.7">2</text>
<text x="92" y="142.2">3</text>
<text x="111.7" y="139.8">M3_DIR</text>
<text x="136.5" y="143.5">11</text>
<text x="136.5" y="138.4">19</text>
<text x="168.3" y="139.7">21</text>
<text x="168.3" y="142.2">26</text>
<text x="182.2" y="139.7">2</text>
<text x="182.2" y="142.2">3</text>
<text x="247.4" y="142.5" transform="rotate(-90 247.4 142.5)">1</text>
<text x="249.9" y="142.5" transform="rotate(-90 249.9 142.5)">2</text>
<text x="20.4" y="144.9">M2_DIAG</text>
<text x="46.3" y="146">12</text>
<text x="78.7" y="144.8">1</text>
<text x="92" y="144.8">4</text>
<text x="110.6" y="144.9">M3_DIAG</text>
<text x="136.5" y="146">12</text>
<text x="168.9" y="144.8">1</text>
<text x="182.2" y="144.8">4</text>
<text x="225" y="147.4">M3_STOP</text>
<text x="225.5" y="144.9">M3_DIAG</text>
<text x="257.8" y="146">1</text>
<text x="257.8" y="148.6">2</text>
<text x="46.3" y="153.7">10</text>
<text x="46.9" y="151.1">9</text>
<text x="78.1" y="152.4">23</text>
<text x="78.1" y="154.9">27</text>
<text x="136.5" y="153.7">10</text>
<text x="137.1" y="151.1">9</text>
<text x="168.3" y="152.4">23</text>
<text x="168.3" y="154.9">27</text>
<text x="46.3" y="158.7">13</text>
<text x="46.3" y="161.3">14</text>
<text x="78.1" y="161.3">20</text>
<text x="78.7" y="158.7">7</text>
<text x="136.5" y="158.7">13</text>
<text x="136.5" y="161.3">14</text>
<text x="168.3" y="161.3">20</text>
<text x="168.9" y="158.7">7</text>
<text x="18.8" y="162.7">UART2209</text>
<text x="108.9" y="162.7">UART2209</text>
<text x="60.1" y="173" transform="rotate(-90 60.1 173)">29</text>
<text x="62.6" y="172.4" transform="rotate(-90 62.6 172.4)">3</text>
<text x="65.2" y="173" transform="rotate(-90 65.2 173)">18</text>
<text x="67.7" y="173" transform="rotate(-90 67.7 173)">25</text>
<text x="150.2" y="173" transform="rotate(-90 150.2 173)">29</text>
<text x="152.8" y="172.4" transform="rotate(-90 152.8 172.4)">3</text>
<text x="155.3" y="173" transform="rotate(-90 155.3 173)">18</text>
<text x="157.9" y="173" transform="rotate(-90 157.9 173)">25</text>
<text x="10.3" y="186.3">D</text>
<text x="285.3" y="186.3">D</text>
<text x="35" y="200.3">1</text>
<text x="85" y="200.3">2</text>
<text x="135" y="200.3">3</text>
<text x="185" y="200.3">4</text>
<text x="235" y="200.3">5</text>
<text x="285" y="200.3">6</text>
</g>
<g font-size="1.8" fill="#008484">
<text x="58" y="20.3">+3.3V</text>
<text x="68.2" y="20.3">Vdrive</text>
<text x="148.2" y="20.3">+3.3V</text>
<text x="158.4" y="20.3">Vdrive</text>
<text x="243.2" y="21.6">R221</text>
<text x="243.2" y="23.5">100R</text>
<text x="253.4" y="21.6">R227</text>
<text x="254.6" y="23.5">1K</text>
<text x="72.1" y="35" transform="rotate(-90 72.1 35)">VS</text>
<text x="74.7" y="35" transform="rotate(-90 74.7 35)">VS</text>
<text x="87.6" y="34.3">C203</text>
<text x="99.1" y="34.3">C207</text>
<text x="111.8" y="33.7">C209</text>
<text x="162.3" y="35" transform="rotate(-90 162.3 35)">VS</text>
<text x="164.9" y="35" transform="rotate(-90 164.9 35)">VS</text>
<text x="177.8" y="34.3">C213</text>
<text x="189.2" y="34.3">C217</text>
<text x="201.9" y="33.7">C219</text>
<text x="243.2" y="34.9">R222</text>
<text x="40.5" y="39.4">2.2uF</text>
<text x="40.7" y="36.8">C201</text>
<text x="62" y="39.2" transform="rotate(-90 62 39.2)">VCC_IO</text>
<text x="67.1" y="37.3" transform="rotate(-90 67.1 37.3)">VREF</text>
<text x="87.6" y="36.8">100nF</text>
<text x="99.1" y="36.8">100nF</text>
<text x="111.8" y="36.2">100uF</text>
<text x="130.6" y="39.4">2.2uF</text>
<text x="130.8" y="36.8">C211</text>
<text x="152.2" y="39.2" transform="rotate(-90 152.2 39.2)">VCC_IO</text>
<text x="157.2" y="37.3" transform="rotate(-90 157.2 37.3)">VREF</text>
<text x="177.8" y="36.8">100nF</text>
<text x="189.2" y="36.8">100nF</text>
<text x="201.9" y="36.2">100uF</text>
<text x="243.2" y="36.8">100R</text>
<text x="51.3" y="43.2">5VOUT</text>
<text x="75.7" y="43.2">VCP</text>
<text x="76.2" y="47">CPI</text>
<text x="85.1" y="44.5">C205</text>
<text x="91.6" y="44.5">22nF</text>
<text x="141.5" y="43.2">5VOUT</text>
<text x="165.9" y="43.2">VCP</text>
<text x="166.4" y="47">CPI</text>
<text x="175.3" y="44.5">C215</text>
<text x="181.7" y="44.5">22nF</text>
<text x="252.4" y="47">+3.3V</text>
<text x="36.1" y="48.3">GND</text>
<text x="51.3" y="52.1">STEP</text>
<text x="51.3" y="49.5">~{ENN}</text>
<text x="63.5" y="52.1">U201</text>
<text x="75.5" y="49.5">CPO</text>
<text x="75.7" y="53.3">OA1</text>
<text x="105.9" y="48.3">GND</text>
<text x="126.3" y="48.3">GND</text>
<text x="141.5" y="52.1">STEP</text>
<text x="141.5" y="49.5">~{ENN}</text>
<text x="153.7" y="52.1">U203</text>
<text x="165.6" y="49.5">CPO</text>
<text x="165.9" y="53.3">OA1</text>
<text x="196.1" y="48.3">GND</text>
<text x="238.8" y="52.1">J205</text>
<text x="257.8" y="53.3">R223</text>
<text x="51.3" y="59.7">DIAG</text>
<text x="51.3" y="54.6">DIR</text>
<text x="62.2" y="54.6">TMC2209</text>
<text x="75.5" y="58.4">OB1</text>
<text x="75.7" y="55.9">OA2</text>
<text x="100.3" y="55.9">J201</text>
<text x="100.3" y="58.4">M0_OUT</text>
<text x="141.5" y="59.7">DIAG</text>
<text x="141.5" y="54.6">DIR</text>
<text x="152.4" y="54.6">TMC2209</text>
<text x="165.7" y="58.4">OB1</text>
<text x="165.9" y="55.9">OA2</text>
<text x="190.5" y="55.9">J203</text>
<text x="190.5" y="58.4">M1_OUT</text>
<text x="236.2" y="54.6">M0_DIAG</text>
<text x="257.8" y="55.9">10K</text>
<text x="264.2" y="59.7">J209</text>
<text x="51.3" y="62.2">INDEX</text>
<text x="75.5" y="61">OB2</text>
<text x="126.6" y="62.2">+3.3V</text>
<text x="141.5" y="62.2">INDEX</text>
<text x="165.7" y="61">OB2</text>
<text x="237.5" y="62.2">R217</text>
<text x="237.5" y="64.8">100R</text>
<text x="264.2" y="62.2">M0_STOP</text>
<text x="51.3" y="69.9">MS2_AD1</text>
<text x="51.3" y="67.3">MS1_AD0</text>
<text x="75.5" y="71.1">BRB</text>
<text x="75.7" y="68.6">BRA</text>
<text x="82.6" y="66">R205</text>
<text x="88.9" y="66">0R</text>
<text x="141.5" y="69.9">MS2_AD1</text>
<text x="141.5" y="67.3">MS1_AD0</text>
<text x="165.7" y="71.1">BRB</text>
<text x="165.9" y="68.6">BRA</text>
<text x="172.7" y="66">R213</text>
<text x="179" y="66">0R</text>
<text x="247.5" y="68.6">0.1uF</text>
<text x="247.7" y="66">C221</text>
<text x="37.4" y="72.4">GND</text>
<text x="51.3" y="74.9">CLK</text>
<text x="51.3" y="77.5">PDN_UART</text>
<text x="72.1" y="74.9">SPREAD</text>
<text x="73.5" y="77.5">STDBY</text>
<text x="80.6" y="73.7">7 R206</text>
<text x="88.9" y="73.7">0R</text>
<text x="97" y="73.7">GND</text>
<text x="127.5" y="74.9">GND</text>
<text x="141.5" y="74.9">CLK</text>
<text x="141.5" y="77.5">PDN_UART</text>
<text x="162.3" y="74.9">SPREAD</text>
<text x="163.7" y="77.5">STDBY</text>
<text x="170.8" y="73.7">7 R214</text>
<text x="179" y="73.7">0R</text>
<text x="187.2" y="73.7">GND</text>
<text x="252.4" y="76.2">+3.3V</text>
<text x="253.3" y="72.4">GND</text>
<text x="36.8" y="82.6">R201</text>
<text x="44.5" y="82.6">R203</text>
<text x="127" y="82.6">R209</text>
<text x="134.6" y="82.6">R211</text>
<text x="236.2" y="83.8">M1_DIAG</text>
<text x="238.8" y="81.3">J206</text>
<text x="257.8" y="82.6">R224</text>
<text x="36.8" y="85.1">10K</text>
<text x="44.5" y="85.1">10K</text>
<text x="63.3" y="84.8" transform="rotate(-90 63.3 84.8)">PAD</text>
<text x="65.8" y="84.8" transform="rotate(-90 65.8 84.8)">GND</text>
<text x="68.3" y="84.8" transform="rotate(-90 68.3 84.8)">GND</text>
<text x="70.9" y="84.8" transform="rotate(-90 70.9 84.8)">NC</text>
<text x="127" y="85.1">10K</text>
<text x="134.6" y="85.1">10K</text>
<text x="153.4" y="84.8" transform="rotate(-90 153.4 84.8)">PAD</text>
<text x="156" y="84.8" transform="rotate(-90 156 84.8)">GND</text>
<text x="158.5" y="84.8" transform="rotate(-90 158.5 84.8)">GND</text>
<text x="161" y="84.8" transform="rotate(-90 161 84.8)">NC</text>
<text x="257.8" y="85.1">10K</text>
<text x="264.2" y="88.9">J210</text>
<text x="237.5" y="91.4">R218</text>
<text x="237.5" y="94">100R</text>
<text x="247.7" y="95.3">C222</text>
<text x="264.2" y="91.4">M1_STOP</text>
<text x="39.9" y="100.3">GND</text>
<text x="65.3" y="100.3">GND</text>
<text x="130.1" y="100.3">GND</text>
<text x="155.5" y="100.3">GND</text>
<text x="247.5" y="97.8">0.1uF</text>
<text x="253.3" y="101.6">GND</text>
<text x="56.1" y="105.4">+3.3V</text>
<text x="66.3" y="105.4">Vdrive</text>
<text x="146.3" y="105.4">+3.3V</text>
<text x="156.5" y="105.4">Vdrive</text>
<text x="252.4" y="105.4">+3.3V</text>
<text x="236.2" y="113">M2_DIAG</text>
<text x="238.8" y="110.5">J207</text>
<text x="257.8" y="111.8">R225</text>
<text x="85.7" y="119.4">C204</text>
<text x="97.2" y="119.4">C208</text>
<text x="109.9" y="118.7">C210</text>
<text x="175.9" y="119.4">C214</text>
<text x="187.3" y="119.4">C218</text>
<text x="200" y="118.7">C220</text>
<text x="257.8" y="114.3">10K</text>
<text x="264.2" y="118.1">J211</text>
<text x="38.6" y="124.5">2.2uF</text>
<text x="38.8" y="121.9">C202</text>
<text x="60.1" y="124.3" transform="rotate(-90 60.1 124.3)">VCC_IO</text>
<text x="65.2" y="122.3" transform="rotate(-90 65.2 122.3)">VREF</text>
<text x="70.2" y="120" transform="rotate(-90 70.2 120)">VS</text>
<text x="72.8" y="120" transform="rotate(-90 72.8 120)">VS</text>
<text x="85.7" y="121.9">100nF</text>
<text x="97.2" y="121.9">100nF</text>
<text x="109.9" y="121.3">100uF</text>
<text x="128.7" y="124.5">2.2uF</text>
<text x="128.9" y="121.9">C212</text>
<text x="150.2" y="124.3" transform="rotate(-90 150.2 124.3)">VCC_IO</text>
<text x="155.3" y="122.3" transform="rotate(-90 155.3 122.3)">VREF</text>
<text x="160.4" y="120" transform="rotate(-90 160.4 120)">VS</text>
<text x="162.9" y="120" transform="rotate(-90 162.9 120)">VS</text>
<text x="175.9" y="121.9">100nF</text>
<text x="187.3" y="121.9">100nF</text>
<text x="200" y="121.3">100uF</text>
<text x="237.5" y="120.7">R219</text>
<text x="237.5" y="123.2">100R</text>
<text x="247.7" y="124.5">C223</text>
<text x="264.2" y="120.7">M2_STOP</text>
<text x="49.4" y="128.3">5VOUT</text>
<text x="73.8" y="128.3">VCP</text>
<text x="83.2" y="129.5">C206</text>
<text x="89.7" y="129.5">22nF</text>
<text x="139.6" y="128.3">5VOUT</text>
<text x="164" y="128.3">VCP</text>
<text x="173.4" y="129.5">C216</text>
<text x="179.8" y="129.5">22nF</text>
<text x="247.5" y="127">0.1uF</text>
<text x="253.3" y="130.8">GND</text>
<text x="34.2" y="133.4">GND</text>
<text x="49.4" y="137.2">STEP</text>
<text x="49.4" y="134.6">~{ENN}</text>
<text x="61.6" y="137.2">U202</text>
<text x="73.6" y="134.6">CPO</text>
<text x="74.3" y="132.1">CPI</text>
<text x="104" y="133.4">GND</text>
<text x="124.4" y="133.4">GND</text>
<text x="139.6" y="137.2">STEP</text>
<text x="139.6" y="134.6">~{ENN}</text>
<text x="151.8" y="137.2">U204</text>
<text x="163.7" y="134.6">CPO</text>
<text x="164.5" y="132.1">CPI</text>
<text x="194.2" y="133.4">GND</text>
<text x="252.4" y="134.6">+3.3V</text>
<text x="49.4" y="139.7">DIR</text>
<text x="60.3" y="139.7">TMC2209</text>
<text x="73.6" y="143.5">OB1</text>
<text x="73.8" y="141">OA2</text>
<text x="73.8" y="138.4">OA1</text>
<text x="98.4" y="141">J202</text>
<text x="98.4" y="143.5">M2_OUT</text>
<text x="139.6" y="139.7">DIR</text>
<text x="150.5" y="139.7">TMC2209</text>
<text x="163.8" y="143.5">OB1</text>
<text x="164" y="141">OA2</text>
<text x="164" y="138.4">OA1</text>
<text x="188.6" y="141">J204</text>
<text x="188.6" y="143.5">M3_OUT</text>
<text x="236.2" y="142.2">M3_DIAG</text>
<text x="238.8" y="139.7">J208</text>
<text x="257.8" y="141">R226</text>
<text x="257.8" y="143.5">10K</text>
<text x="33.3" y="147.3">+3.3V</text>
<text x="49.4" y="144.8">DIAG</text>
<text x="49.4" y="147.3">INDEX</text>
<text x="73.6" y="146.1">OB2</text>
<text x="126" y="148.6">+3.3V</text>
<text x="139.6" y="144.8">DIAG</text>
<text x="139.6" y="147.3">INDEX</text>
<text x="163.8" y="146.1">OB2</text>
<text x="237.5" y="149.9">R220</text>
<text x="264.2" y="147.3">J212</text>
<text x="264.2" y="149.9">M3_STOP</text>
<text x="38" y="153.7">GND</text>
<text x="49.4" y="154.9">MS2_AD1</text>
<text x="49.4" y="152.4">MS1_AD0</text>
<text x="73.8" y="153.7">BRA</text>
<text x="80.7" y="151.1">R207</text>
<text x="86.9" y="151.1">0R</text>
<text x="139.6" y="154.9">MS2_AD1</text>
<text x="139.6" y="152.4">MS1_AD0</text>
<text x="164" y="153.7">BRA</text>
<text x="170.8" y="151.1">R215</text>
<text x="177.1" y="151.1">0R</text>
<text x="237.5" y="152.4">100R</text>
<text x="247.7" y="153.7">C224</text>
<text x="49.4" y="160">CLK</text>
<text x="70.2" y="160">SPREAD</text>
<text x="73.6" y="156.2">BRB</text>
<text x="78.7" y="158.7">7 R208</text>
<text x="86.9" y="158.8">0R</text>
<text x="95.1" y="158.8">GND</text>
<text x="139.6" y="160">CLK</text>
<text x="160.4" y="160">SPREAD</text>
<text x="163.8" y="156.2">BRB</text>
<text x="168.9" y="158.7">7 R216</text>
<text x="177.1" y="158.8">0R</text>
<text x="185.3" y="158.8">GND</text>
<text x="247.5" y="156.2">0.1uF</text>
<text x="253.3" y="160">GND</text>
<text x="34.9" y="167.6">R202</text>
<text x="42.5" y="167.6">R204</text>
<text x="49.4" y="162.6">PDN_UART</text>
<text x="71.6" y="162.6">STDBY</text>
<text x="125.1" y="167.6">R210</text>
<text x="132.7" y="167.6">R212</text>
<text x="139.6" y="162.6">PDN_UART</text>
<text x="161.8" y="162.6">STDBY</text>
<text x="34.9" y="170.2">10K</text>
<text x="42.5" y="170.2">10K</text>
<text x="61.3" y="169.9" transform="rotate(-90 61.3 169.9)">PAD</text>
<text x="63.9" y="169.9" transform="rotate(-90 63.9 169.9)">GND</text>
<text x="66.4" y="169.9" transform="rotate(-90 66.4 169.9)">GND</text>
<text x="69" y="169.9" transform="rotate(-90 69 169.9)">NC</text>
<text x="125.1" y="170.2">10K</text>
<text x="132.7" y="170.2">10K</text>
<text x="151.5" y="169.9" transform="rotate(-90 151.5 169.9)">PAD</text>
<text x="154.1" y="169.9" transform="rotate(-90 154.1 169.9)">GND</text>
<text x="156.6" y="169.9" transform="rotate(-90 156.6 169.9)">GND</text>
<text x="159.1" y="169.9" transform="rotate(-90 159.1 169.9)">NC</text>
<text x="38" y="185.4">GND</text>
<text x="63.4" y="185.4">GND</text>
<text x="128.2" y="185.4">GND</text>
<text x="153.6" y="185.4">GND</text>
</g>
<g font-size="1.8" fill="#0000c2">
<text x="222.2" y="20.2">UART</text>
<text x="24.8" y="25.3">STEPPER DRIVERS</text>
<text x="222.2" y="45.6">ENDSTOPS</text>
<text x="64.8" y="57">M0</text>
<text x="154.9" y="57">M1</text>
<text x="19" y="69.7">UART ADDRESS 0</text>
<text x="109.2" y="69.7">UART ADDRESS 1</text>
<text x="62.9" y="142.1">M2</text>
<text x="153" y="142.1">M3</text>
<text x="17.1" y="154.8">UART ADDRESS 2</text>
<text x="107.3" y="154.8">UART ADDRESS 3</text>
</g>
</svg>
